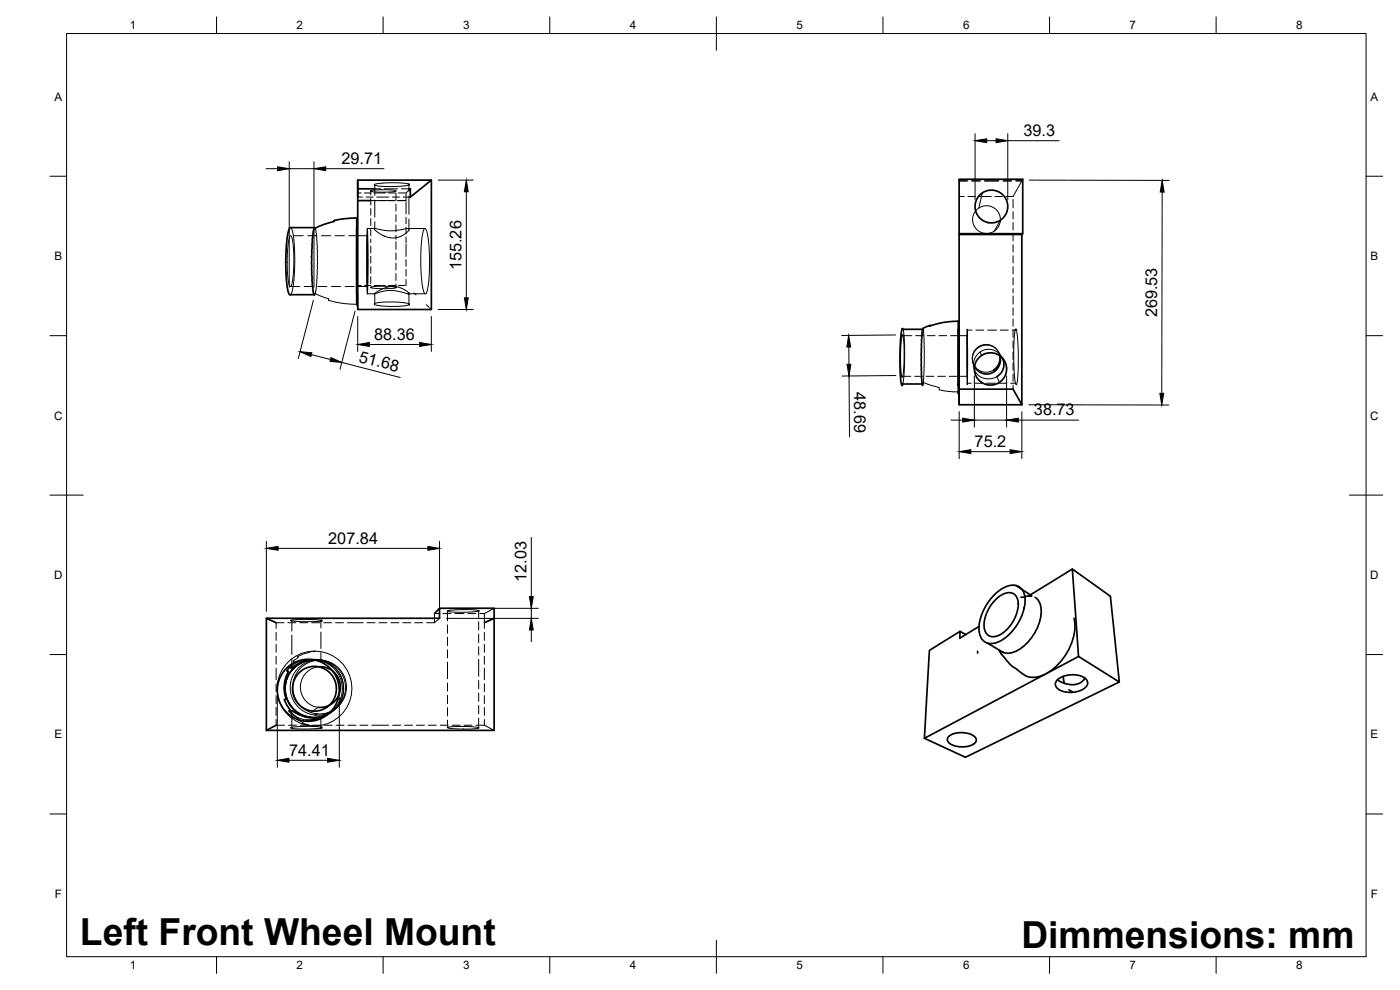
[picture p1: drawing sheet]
<svg xmlns="http://www.w3.org/2000/svg" width="420mm" height="297mm" viewBox="0 0 420 297" stroke-linecap="round" stroke-linejoin="round" font-family="sans-serif">
<!-- layer: Hidden -->
<g fill="none" stroke="#000" stroke-width=".3">
<path d="M107.4 59.1h1.4M107.4 57.9h1M109.4 57.9h1.9M109.9 59.1h2.1M111.1 57.3l3-.4 3.3 .1 1.5 .3-.8 .2-2.5 .2-3.4-.1zM111.3 57.4v1.1M111.3 59.5v2M112.3 57.9h2.1M112.5 56.6h1.8M112.5 55.6v3M113.1 59.1h3.6M114.6 57.9h1"/>
<path d="M115.3 56.6h4.1M116.6 57.9h2M117.8 59.1h2.1M118.8 57.9v2.3M119.6 57.9h2M120.5 56.6h2.2M121 59.1h2.1M122.7 57.1l-.8 .8v2.3h-2.6M122.7 55.5l-2.2 .4-2.8 .1a12.3 12.3 0 0 1-5.4-.6 27.1 27.1 0 0 1 10.4-.1v2.1M122.7 58.8v5.5M287.8 53.8v.5h2.5M287.8 59h1.6"/>
<path d="M290.5 59h2.2M291.6 54.3h2.6M293.8 59h3.7M294.8 57.9l-1 4.5M295.5 54.3h4.2M298.6 59h2.2M301 54.3h2.6M304 59.9v2.5M304.9 54.3h1.8M306.9 53.8l-2.9 5.2h-2.1M87 70.9l.1-.2a1.55 1.55 0 0 1 .8 1.7 37 37 0 0 1-.6 13.5l-.3 .1a31.5 31.5 0 0 1-.6-12.4zM87.2 68.3a10.9 10.9 0 0 1 1.2 6 42.6 42.6 0 0 1-1.1 14l-.1 .1"/>
<path d="M88.3 70.7h2.7M92.4 70.7h2.7M94.4 68.3l.3 .5 .4 2.5 .2 7.6-.3 7.3-.4 2.1-.3 .2M96.5 70.7h2.7M100.6 70.7h2.7M104.7 70.7h5.5M107.1 65.4v25.9l-3.5-.2-3.4-.6-1.6-.4 .1-.4-4.1-1.6M107.1 68.3v20.1M107.4 60.2h1M109.4 60.2h3.6M110.2 70.7l.2 7.2-.2 8.1zM110.2 68.6l.2 7.2-.1 12.4-.3-9.3z"/>
<path d="M110.2 68.6h2.3M111.3 68.7v2.1M111.3 62.6v2M111.3 65.6v2.1M111.3 71.8v1M111.3 73.8v2.1M111.3 76.9v2M111.3 80v2M112.3 68.6h.7a17.1 17.1 0 0 0 9.4 0l.4 .1a6 6 0 0 1-8.8 1.4l-1.4-1zM112.3 60.2h2.1M112.5 60v5.1M112.5 66.5v2.1"/>
<path d="M114 60.2h4.3M114.6 60.2h1M116.6 60.2h2M118.8 72.5v2.3M118.8 61.3v2.1M118.8 64.4v2.1M118.8 67.5v2.1M118.8 70.6v1.2M118.8 75.9v2M118.8 79v2M119.6 60.2h2M121.9 73.3v3.6"/>
<path d="M121.9 60.5v3.7M121.9 65.2v1.9M121.9 68.1v2M121.9 71.1v1.8M121.9 77.9v2M122.3 68.6h5.2M122.7 65.7v3.4M127.4 68.6h.1a3.4 3.4 0 0 1 1 2.8 50.4 50.4 0 0 1-.5 16.4l-.4 .4a6.8 6.8 0 0 1-1-4.2 47.5 47.5 0 0 1 .5-15zM300.3 66l-1.9 3.3M304 63.5v2.2M304 66.8v2.2M304 70.1v2.2"/>
<path d="M304 73.4v2.2M304 76.7v2.2M304 80v2.2M87.2 86h2.7M91.3 86h2.7M95.4 86h2.7M99.5 86h2.7M103.6 86h2.7M107.4 88.4v4.5M107.4 85.6h1M107.4 86h2.8M109.4 85.6h1.9"/>
<path d="M110.2 88.1h2.3M111.1 86.2l4.5-.3 2.5 .1 .8 .3-1.2 .2-3.3 .1-2.6-.1zM111.3 83v2.1M112.3 85.6h2.1M112.5 88.2v2.8M114.6 85.6h1M116.6 85.6h2M118.8 82.1v2M118.8 85.2v1.1M119.6 85.6h2M121.9 80.9v1.9M121.9 83.8v1.8"/>
<path d="M122.3 88.1h5.2M122.7 87.9v3.5a24.6 24.6 0 0 1-10.3-.1 .72 .72 0 0 1 1-.5l3.3-.2a17.3 17.3 0 0 1 6 .6M122.8 88a7.1 7.1 0 0 0-9.5-.5l-1 .7 .3-.1a13.3 13.3 0 0 1 10.1 .1M124.2 87.9l.4 .3M124.7 88.3l.2 .2M127.9 91.4l.9 .8M129 92.4l.5 .5M271 98.8a66.5 66.5 0 0 1 0 16.4M276.9 98.6l.4 2.1 .1 6.4-.1 5.3-.2 2.5-.3 .8M287.6 96.4v-.3v21.5l-2.9-.2-2.9-.4 .1-.7-4.8-1.6M287.6 98.8v-.2v16.6M290.3 98.8v16.6z"/>
<path d="M290.3 99h1.4M292.9 99h2.3M296.4 99h2.7M300.2 99h2.4M303.8 99h1.2a61.7 61.7 0 0 1 .1 16.3l-.1 .1a19.5 19.5 0 0 1-.8-7.5l.1-5.9 .4-3M304 88.8v2.5M304 83.3v2.2M304 86.6v1.2M304 92.4v2.2M304 95.7v2.2M304 99v2.2M270.9 112.9h2.4"/>
<path d="M271 100.7l.3 6.2a19.4 19.4 0 0 1-.5 6.3 39.8 39.8 0 0 1-.2-12l.1-.5h2.9M274.5 112.9h2.3M274.8 100.7h2.3M278 112.9h2.3M278.3 100.7h2.3M281.4 112.9h2.3M281.8 100.7h2.3M284.9 112.9h5.4M285.3 100.7h5M290.3 115h1.2M290.3 100.5v12.7zM292.6 115h2.3"/>
<path d="M293.6 104l.1 .3M294.2 105.6l.4 1.1M296.1 115h2.6M299.8 106.1a4.2 4.2 0 0 0-5.6-2.4 4.2 4.2 0 0 0-1.9 5.9 4.2 4.2 0 0 0 6 1.4l.2 .4M299.9 115h2.3M300.2 106.9a4.2 4.2 0 0 0-5.7-3 4.2 4.2 0 0 0-2 6.1M300.9 107.7a4.5 4.5 0 0 0-7.5-1.4 4.5 4.5 0 0 0 2.3 7.3 5 5 0 0 0 3.5-.6l.8 1.7M303.3 115h1.5M304 102.3v2.2M304 105.6v2.2M304 108.9v2.2M304 112.2v2.2"/>
<path d="M304 115.5v1.3M82.9 189.8v2.3M82.9 193.3v2.4M82.9 196.9v2.4M85.2 186.8h-2.3v1.8M86.4 186.8h2.4M87.6 197.6v2.8l-.4 .1a7.1 7.1 0 0 1 6.8-2.6h-.6M87.6 190.6v5.8M87.6 186.3v3M90 186.8h2.4M90.8 198.6a8.7 8.7 0 0 1 11.3 3.9M93.6 186.8h2.3"/>
<path d="M94.4 199.9l1.8 .1a6.1 6.1 0 0 0-6 5.9 6.1 6.1 0 0 0 5.4 6.3l-1.9 1.1M94.4 195.4h.1l-1.9 .2 .2 .2-1.8 .4-1.8 .8 .3 .3-1.5 1 .3 .3-.7 .7M94.6 198l2 .5-2.1-.5M94.7 198.1h.3M95 198.1h.1M95.2 197.9h.1M96.2 198l.5 .1M96.3 198.3a8.6 8.6 0 0 1 3.9 14.5M96.3 198.1a8.8 8.8 0 0 0-5.3 .5M96.3 186.4l-5.2 .1-3.9-.3 3.7-.3 5.4 .2v2.3M96.3 189.7v4.9M96.3 195.8v2.6"/>
<path d="M97.1 186.8h2.4M100.1 199.9l1.1 1.1 .9 1.5M100.7 186.8h2.4M104.3 186.8h4.7M110.2 186.8h2.4M113.7 186.8h2.4M117.3 186.8h2.4M120.9 186.8h2.4M124.5 186.8h2.4M131.8 184.1h-1.4v2.7M131.9 185.5l-1.5 1.3h-2.4M132.9 184.1h2.4"/>
<path d="M134.3 198.7v5M134.3 183.4v2.9M134.3 187.5v2.5M134.3 191.2v2.5M134.3 195v2.4M136.5 184.1h2.7M140.4 184.1h2.4M143.7 183.3l-4.4 .4-3.7-.1-1.4-.2 3.4-.5 5.8 .2 .3 .1v2.1M143.7 197.8v5.1M143.7 186.5v2.5M143.7 190.3v2.5M143.7 194.1v2.5"/>
<path d="M144 184.1h1.4M145.4 189.8v2.3M145.4 193.3v2.4M145.4 196.9v2.4M148.3 185.5l-2.9 1.3M148.3 182.5l-2.9 1.6v4.5M82.9 200.5v3.4M82.9 215.9v1.7h2.5M82.9 205.1v2.4M82.9 208.7v2.4M82.9 212.3v2.4M86.6 217.6h2.4"/>
<path d="M87.6 201.1a8.8 8.8 0 0 0 4.1 13.8M87.6 214.2l1.9 1.5-.3 .2 1.8 .9-.3 .2 1.9 .5-.2 .1M88.2 200.4a8.7 8.7 0 0 0 4.3 14.7M90.1 217.6h2.4M91.6 216.4l.5-.4a5.6 5.6 0 0 1-4.9-2.9l.4 .1v5M93.3 215.2l-.2 .2M93.5 215.3h.1M93.7 217.6h2.4M96.3 215.3v3.1l-3.9 .3-5.2-.3a.53 .53 0 0 1 .9-.2l3.9-.3 4.3 .3M97.3 217.6h2.4M100.9 217.6h2.4M102.1 202.5a8.7 8.7 0 0 1-8.9 12.8"/>
<path d="M102.1 202.5a8.7 8.7 0 0 1-8.8 12.8M104.4 217.6h2.4M108 217.6h2.4M111.6 217.6h5M117.8 217.6h2.4M121.4 217.6h2.4M125 217.6h2.4M128.6 217.6h2.3M132.1 217.6h2.4M134.2 218.3l3.3-.3 5.3 .2a.58 .58 0 0 1 .9 .3l-5.6 .2-2.8-.1zM134.3 204.9v2.5M134.3 208.6v2.5"/>
<path d="M134.3 212.3v2.5M134.3 216.1v2.1M135.7 217.6h2.4M139.3 217.6h2.3M142.9 217.6h2.5M143.7 204.2v2.5M143.7 207.9v2.5M143.7 211.7v2.5M143.7 215.5v3M145.4 217.6l2.9 1.5M145.4 200.5v3.4M145.4 205.1v2.4"/>
<path d="M145.4 208.7v2.4M145.4 212.3v2.4M145.4 215.9v1.7"/>
<circle cx="296.1" cy="65.9" r="4.2"/>
<circle cx="94.4" cy="206.6" r="11.2"/>
<circle cx="95.4" cy="206.3" r="8.3"/>
<circle cx="95.9" cy="206.1" r="8.1"/>
</g>
<!-- layer: Visible -->
<g fill="none" stroke="#000" stroke-width=".51">
<path d="M107.4 54v5.1M107.4 56.6h5.1M122.7 55.3v.2M122.7 56.6h.4M123.1 56.6l-.4 .5M129.5 54h-22.1v38.9h22.1v-38.9l-6.4 5.1v-2.5M94.6 68.5l2.5-1.1 3.2-1-.1-.2 3.4-.6 3.5-.2v25.9M107.4 68.3h-.3l-.1 6.4 .1 13.8 .3-.1M107.4 60.2h3.9M287.8 70.1v-16.3h19.1v16.3l-.2 .3M306.7 70.4v51l-2.7-4.6h-16.2v4.6h18.9M306.7 70.4h-18.9v51"/>
<path d="M306.9 70.1h-19.1v.3M94.4 88.4l-7.3 .1a3.8 3.8 0 0 1-1-3 51 51 0 0 1 .7-16.8l.4-.4h7.2l-.3 .5-.3 1.8-.3 6.3 .1 7.2 .4 3.5 .3 .9M122.7 91.2v.2M122.8 88l-.1 .2M270.7 98.8h6.2M271 98.8l-.1-.2a29.8 29.8 0 0 0-.8 10.2l.2 5.1 .4 1.8 .3-.5h6.1M287.8 98.8h-.2v16.9v-.5h.2M304.7 99l.1-.2 .2 .2M270.7 100.7l.1-.2 .2 .2M276.8 115.7l-.3-2.3-.1-7 .2-5.5 .3-2.3 2.2-1-.1 .2 4.2-1.1 4.4-.3v21.8v-.6M299.8 106.1a4.2 4.2 0 0 1-1.5 4.9M300.2 106.9a4.2 4.2 0 0 1-2.5 5 4.2 4.2 0 0 1-5.2-1.9"/>
<path d="M300.9 107.7a4.2 4.2 0 0 1-1.7 5.3M298.6 178.3a7 7 0 0 1 6.8-2.5 4.9 4.9 0 0 1 2.2 5.7 15.2 15.2 0 0 1-8.4 11.3 3.7 3.7 0 0 1-5.4-3.7 15.3 15.3 0 0 1 4.8-10.8zM298.9 179.8a4.6 4.6 0 0 1 5.4-1.5 5.2 5.2 0 0 1 .7 6 9.9 9.9 0 0 1-6.6 6.7 2.94 2.94 0 0 1-3.1-3.5 11.7 11.7 0 0 1 3.6-7.7zM304.9 175.7l4.8 3.1M308.9 178.7l-.2 .1M309.5 178.9l-1.1-.1-1.2 .4h-.8M310.7 179.2l.1 .2a6.2 6.2 0 0 1 1.3 6.6l-.5 1.5a13.4 13.4 0 0 1-8.1 8.4h-1.7l-1.1-.3M321.8 170.7l-12.6 7.8M79.9 185.5h52v-3h16.4v36.6h-68.4zM79.9 185.5l3 1.3M87.6 199.3l-1.5 2 .5 .2a9.9 9.9 0 0 0-.7 8.2l-.6 .2 .8 1.6 1 1.5-.4 .3 .9 .9M90.8 198.6l-1.5 .9-1.7 1.6"/>
<path d="M91 198.6l-1.5 .7-1.3 1.1M94 197.9l.6 .1M94.5 198a10.4 10.4 0 0 0-6.9 2.4M96.3 198.3a8.6 8.6 0 0 0-10.5 10.6 8.6 8.6 0 0 0 14.4 3.9M96.3 198.1l2.2 .8 1.6 1M96.3 186.1l.3 .1-.3 .2M131.9 182.5l-1.5 1.6M143.7 183.2v.1M148.3 185.5l-2.9 1.3M288.1 189.4l-9.2 5.7-1.5 26.4M293.4 195.4v.6M293.8 187.9l-5.7 3.6v-2.1l1.7 1"/>
<path d="M296.2 192.9l4.9 2.9M322.3 185.5a16.6 16.6 0 0 1-6.8 15.7 8.2 8.2 0 0 1-7.4 1.7l-2.2-1.4a20.5 20.5 0 0 1-6.2-6.5M323.7 197l-9.5 5M82.9 217.6l-3 1.5M87.6 213.2l.2 .1a11 11 0 0 0 8.8 1.8 8 8 0 0 1-4.5 .9M91.7 214.9l1.6 .4-.8-.2M95.1 214.2l-.5 .4M96.2 200a6.1 6.1 0 0 1 5.9 6.4 6.1 6.1 0 0 1-6.5 5.8M96.3 218.2l.3 .1-.3 .1M313.6 202.3l-36.2 19.2M317.2 204.1a7.1 7.1 0 0 1 8.8-.2 1.88 1.88 0 0 1-1 2.9 7.2 7.2 0 0 1-7.8-.4 1.65 1.65 0 0 1 0-2.3zM319.1 202.9l.4 2.1"/>
<path d="M320.8 207l1 .5M325.6 203.5a4.9 4.9 0 0 1-6.3 1.5l-1.9-1M335.9 204.6l-12.2-7.6-1.9-26.3 11.4 8.2 2.7 25.7-46.1 22.6-12.4-5.7M284.7 221a6.7 6.7 0 0 1 8.1 .4 1.58 1.58 0 0 1-1.3 2.2 6.8 6.8 0 0 1-7-1 1.19 1.19 0 0 1 .2-1.6z"/>
<circle cx="297.5" cy="62" r="4.9"/>
<circle cx="297.3" cy="110.7" r="4.8"/>
<circle cx="92.5" cy="207.1" r="9.3"/>
<circle cx="94.4" cy="206.7" r="6.7"/>
</g>
<!-- layer: BORDER -->
<g fill="none" stroke="#000" stroke-width=".3">
<path d="M20 10.1h390v276.9h-390zM65 5.1v5M115 5.1v5M165 5.1v5M215 5.1v10M265 5.1v5M315 5.1v5M365 5.1v5M15 52.9h5M410 52.9h5M15 100.7h5M410 100.7h5"/>
<path d="M15 148.6h10M405 148.6h10M15 196.4h5M410 196.4h5M15 244.2h5M410 244.2h5M65 287v5M115 287v5M165 287v5M215 282.1v9.9M265 287v5M315 287v5"/>
<path d="M365 287v5"/>
</g>
<!-- layer: FD_Dimensions -->
<g fill="none" stroke="#000" stroke-width=".3">
<path d="M79.8 50.6h3.5M86.8 48.5v37.7M86.8 50.6h7.4M94.2 48.5v37.7M97.7 50.6h17.5M131.6 54h10.4M140 57.5v31.9M292.6 40.1v19.8M296.1 42.2h2.8M302.5 40.1v19.8M302.5 42.2h15.3M308.9 54l42 .1"/>
<path d="M348.8 57.6l-.1 60.4M94 90.1l-4.5 17.5M106.6 93.3l-4.6 17.5M107.4 95v10.5M129.5 95v10.5M131.6 92.9h10.4M93.5 106.4l5.7 1.5M102.6 108.7l17.5 4.6M110.8 103.4h15.1M254.7 104.1l.1 5.2M254.8 112.8l.2 18.2M268.8 100.5l-16.2 .2"/>
<path d="M268.9 112.7l-16.2 .1M292.4 112.8v15.4M302.1 112.8v15.4M285.4 126.1h3.5M287.9 123.5v14.1M291.4 135.5h11.7M292.4 126.1h9.7M305.6 126.1h18.1M306.7 123.5v14.1M308.8 121.4l42 .1M79.9 162.4v21M83.5 164.5h44.9"/>
<path d="M131.9 162.4v21M159.4 161.2v17.8M134 185.5h27.6M134 182.5h27.6M159.4 182.5v3M159.4 189v3.5M83.2 209.2v21M101.8 209.2v21M86.7 228.1h11.6"/>
</g>
<g fill="#000" stroke="#000" stroke-width=".3">
<path d="M83.3 50l3.5 .6-3.5 .6zM94.2 50.6l3.5-.6v1.2zM140 54l.5 3.5h-1.1zM292.6 42.2l3.5-.6v1.2zM298.9 41.6l3.6 .6-3.6 .6zM348.8 54.1l.6 3.5h-1.2zM139.4 89.4h1.1l-.5 3.5zM90.1 105.5l3.5 .3-.3 1.2zM99.3 107.3l3.3 1.4-3.6-.3zM107.4 103.4l3.4-.6v1.1zM125.9 102.8l3.6 .6-3.6 .5zM254.7 100.6l.6 3.5h-1.2z"/>
<path d="M254.2 109.3h1.2l-.6 3.5zM348.1 118h1.1l-.5 3.5zM288.9 125.5l3.5 .6-3.5 .5zM287.9 135.5l3.5-.6v1.2zM303.1 134.9l3.6 .6-3.6 .6zM302.1 126.1l3.5-.6v1.1zM79.9 164.5l3.6-.6v1.2zM128.4 163.9l3.5 .6-3.5 .6zM158.9 179h1.1l-.6 3.5zM159.4 185.5l.6 3.5h-1.1zM83.2 228.1l3.5-.6v1.2zM98.3 227.5l3.5 .6-3.5 .6z"/>
</g>
<g font-size="11.2">
<text x="24" y="283.4">Left Front Wheel Mount</text>
<text x="306.5" y="284.5">Dimmensions: mm</text>
</g>
<g font-size="4.9">
<text x="307.1" y="40.8">39.3</text>
<text x="102.5" y="49.2">29.71</text>
<text x="138.5" y="81.1" transform="rotate(-90 138.5 81.1)">155.26</text>
<text x="347.2" y="95.3" transform="rotate(-90 347.2 95.3)">269.53</text>
<text x="112.3" y="101.9">88.36</text>
<text x="107.5" y="108.5" transform="rotate(14 107.5 108.5)">51.68</text>
<text x="256.3" y="117.6" transform="rotate(90 256.3 117.6)">48.69</text>
<text x="310.3" y="124.6">38.73</text>
<text x="292.5" y="134.1">75.2</text>
<text x="98.5" y="163.1">207.84</text>
<text x="158" y="174.7" transform="rotate(-90 158 174.7)">12.03</text>
<text x="86.7" y="226.7">74.41</text>
</g>
<g font-size="3.5">
<text x="39" y="8.8">1</text>
<text x="89" y="8.8">2</text>
<text x="139" y="8.8">3</text>
<text x="189" y="8.8">4</text>
<text x="239" y="8.8">5</text>
<text x="289" y="8.8">6</text>
<text x="339" y="8.8">7</text>
<text x="389" y="8.8">8</text>
<text x="16.3" y="30.2">A</text>
<text x="411.3" y="30.2">A</text>
<text x="16.3" y="78">B</text>
<text x="411.3" y="78">B</text>
<text x="16.2" y="125.9">C</text>
<text x="411.2" y="125.9">C</text>
<text x="16.2" y="173.7">D</text>
<text x="411.2" y="173.7">D</text>
<text x="16.3" y="221.6">E</text>
<text x="411.3" y="221.6">E</text>
<text x="16.4" y="269.4">F</text>
<text x="411.4" y="269.4">F</text>
<text x="39" y="290.8">1</text>
<text x="89" y="290.8">2</text>
<text x="139" y="290.8">3</text>
<text x="189" y="290.8">4</text>
<text x="239" y="290.8">5</text>
<text x="289" y="290.8">6</text>
<text x="339" y="290.8">7</text>
<text x="389" y="290.8">8</text>
</g>
</svg>
